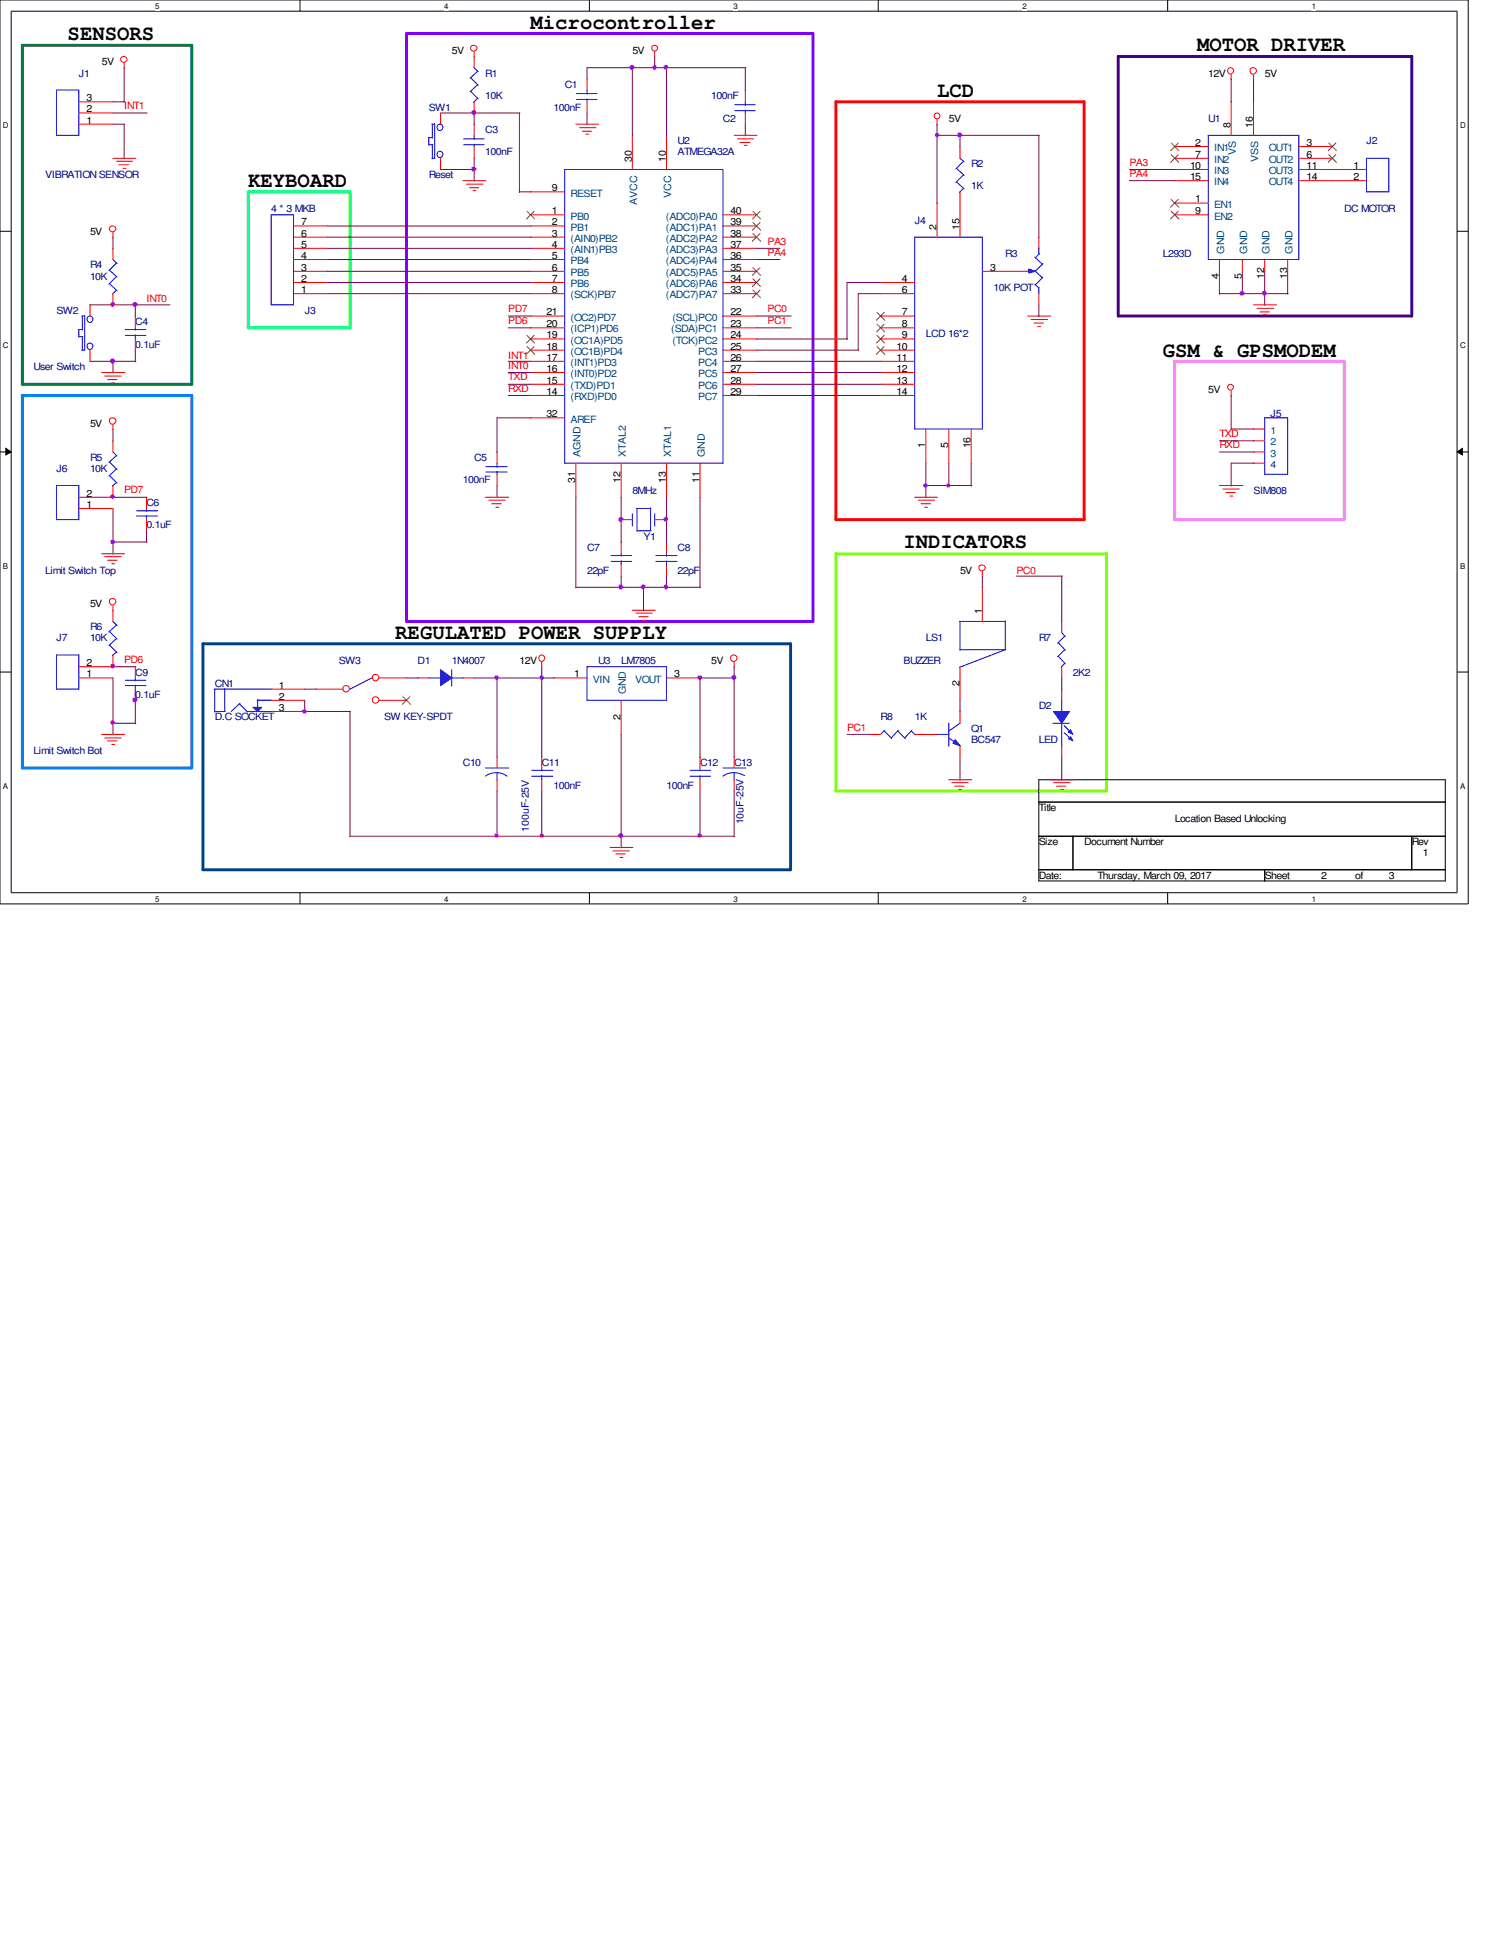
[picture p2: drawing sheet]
<svg xmlns="http://www.w3.org/2000/svg" width="216mm" height="279mm" viewBox="0 0 216 279" stroke-linecap="round" stroke-linejoin="round" font-family="sans-serif">
<path d="M0 0h211.3v130h-211.3zM1.6 1.6h208.1v126.8h-208.1z" fill="none" stroke="#000" stroke-width=".14"/>
<g fill="#fff">
<path d="M22.4 .3h.5v1.2h-.5z"/>
<path d="M22.4 128.7h.5v1.3h-.5z"/>
</g>
<path d="M43.2 0v1.6M43.2 128.4v1.6" fill="none" stroke="#000" stroke-width=".14"/>
<g fill="#fff">
<path d="M63.9 .3h.6v1.2h-.6z"/>
<path d="M63.9 128.7h.6v1.3h-.6z"/>
</g>
<path d="M84.8 0v1.6M84.8 128.4v1.6" fill="none" stroke="#000" stroke-width=".14"/>
<g fill="#fff">
<path d="M105.6 .3h.6v1.2h-.6z"/>
<path d="M105.6 128.7h.6v1.3h-.6z"/>
</g>
<path d="M126.4 0v1.6M126.4 128.4v1.6" fill="none" stroke="#000" stroke-width=".14"/>
<g fill="#fff">
<path d="M147.2 .3h.5v1.2h-.5z"/>
<path d="M147.2 128.7h.5v1.3h-.5z"/>
</g>
<path d="M168.1 0v1.6M168.1 128.4v1.6" fill="none" stroke="#000" stroke-width=".14"/>
<g fill="#fff">
<path d="M188.8 .3h.6v1.2h-.6z"/>
<path d="M188.8 128.7h.6v1.3h-.6z"/>
<path d="M.4 17.4h.8v1.3h-.8z"/>
<path d="M210.1 17.4h.8v1.3h-.8z"/>
<path d="M.4 49.1h.8v1.3h-.8z"/>
<path d="M210.1 49.1h.8v1.3h-.8z"/>
</g>
<path d="M0 33.3h1.6M209.7 33.3h1.6" fill="none" stroke="#000" stroke-width=".14"/>
<g fill="#fff">
<path d="M.4 80.9h.7v1.2h-.7z"/>
<path d="M210.1 80.9h.7v1.2h-.7z"/>
</g>
<path d="M0 65h1.6M.8 64.5l.8 .5-.8 .4zM209.7 65l.8-.5v.9zM209.7 65h1.6" fill="none" stroke="#000" stroke-width=".14"/>
<path d="M.8 64.5l.8 .5-.8 .4zM209.7 65l.8-.5v.9z" fill="#000"/>
<g fill="#fff">
<path d="M.4 112.5h.6v1.3h-.6z"/>
<path d="M210.1 112.5h.6v1.3h-.6z"/>
</g>
<path d="M0 96.7h1.6M209.7 96.7h1.6M149.5 112.2h58.5v14.5h-58.5zM149.5 115.4h58.5M149.5 120.3h58.5M149.5 125.1h58.5M154.4 120.3v4.8M182 125.1v1.6M203.2 120.3v4.8" fill="none" stroke="#000" stroke-width=".14"/>
<path d="M58.5 4.8h58.5v84.6h-58.5z" fill="none" stroke="#8000ff" stroke-width=".42"/>
<path d="M120.3 14.6h35.7v60.2h-35.7z" fill="none" stroke="#f00" stroke-width=".42"/>
<path d="M161 8.1h42.2v37.4h-42.2z" fill="none" stroke="#400080" stroke-width=".42"/>
<path d="M169.1 52h24.4v22.8h-24.4z" fill="none" stroke="#ff80ff" stroke-width=".42"/>
<path d="M120.3 79.7h39v34.1h-39z" fill="none" stroke="#80ff00" stroke-width=".42"/>
<path d="M3.2 6.5h24.4v48.8h-24.4z" fill="none" stroke="#008040" stroke-width=".42"/>
<path d="M3.2 56.9h24.4v53.6h-24.4z" fill="none" stroke="#0080ff" stroke-width=".42"/>
<path d="M35.7 27.6h14.7v19.6h-14.7z" fill="none" stroke="#00ff80" stroke-width=".42"/>
<path d="M29.2 92.6h84.6v32.5h-84.6z" fill="none" stroke="#004080" stroke-width=".42"/>
<g fill="none" stroke="#f00" stroke-width=".14">
<path d="M17.9 9.1v.7M63.4 16.3v1.6M68.2 7.5v.7M82.9 17.9h3.3M83.4 18.4h2.4M83.8 18.9h1.4M84.3 19.3h.5M91 19.5v4.9M94.2 7.5v.7M95.9 19.5v4.9M105.7 19.5h3.3M106.2 20h2.3"/>
<path d="M134.9 17.2v.7M177.2 10.8v.6M177.2 14.6v4.9M180.4 10.8v.6M180.4 14.6v4.9M16.3 33.4v.8M16.3 22.8h3.3M16.8 23.2h2.2M17.1 23.7h1.4M17.7 24.2h.4M42.2 32.5h5M42.2 34.1h5"/>
<path d="M42.2 35.7h5M42.2 37.3h5M42.2 39h5M63.4 22.8v1.6M66.6 26h3.3M67.1 26.5h2.4M67.6 27h1.3M68.1 27.4h.4M76.4 27.6h4.9M76.4 30.9h4.9M76.4 32.5h4.9M76.4 34.1h4.9"/>
<path d="M76.4 35.7h4.9M76.4 37.3h4.9M76.4 39h4.9M104.1 30.9h4.8M104.1 32.5h4.8M104.1 34.1h4.8M104.1 35.7h4.8M104.1 37.3h4.8M104.1 39h4.8M106.5 20.5h1.4M107.1 20.9h.4M138.2 21.1v1.7"/>
<path d="M138.2 27.6v1.6M169.1 22.8h4.8M169.1 26h4.8M169.1 30.9h4.8M169.1 24.4h4.8M169.1 21.1h4.8M169.1 29.2h4.8M175.5 37.3v1.7M178.8 37.3v1.7M182 37.3v1.7M185.3 37.3v1.7M186.9 22.8h4.9"/>
<path d="M186.9 26h9.8M186.9 24.4h9.8M186.9 21.1h4.9M13 43.9v1.6M13 50.4v1.6M14.6 53.6h3.3M15.1 54.1h2.3M15.5 54.6h1.3M16.1 55.1h.4M19.5 45.5v1.7M19.5 48.8v1.6M42.2 40.6h5"/>
<path d="M42.2 42.2h5M76.4 53.6h4.9M76.4 45.5h4.9M76.4 56.9h4.9M76.4 55.3h4.9M76.4 52h4.9M76.4 50.4h4.9M76.4 48.8h4.9M76.4 47.2h4.9M76.4 40.6h4.9M76.4 42.2h4.9M104.1 53.6h4.8"/>
<path d="M104.1 45.5h4.8M104.1 56.9h4.8M104.1 55.3h4.8M104.1 52h4.8M104.1 50.4h4.8M104.1 48.8h4.8M104.1 47.2h4.8M104.1 40.6h4.8M104.1 42.2h4.8M147.9 45.5h3.3M148.4 46h2.4M148.8 46.5h1.4"/>
<path d="M149.4 47h.4M177.2 56.2v.8M180.4 43.9h3.3M180.9 44.4h2.4M181.4 44.9h1.3M181.9 45.3h.4M11.3 71.5h5M11.3 73.2h5M14.6 79.7h3.3M16.3 61.1v.7M69.8 71.5h3.4M70.4 72h2.3"/>
<path d="M70.8 72.5h1.3M71.4 73h.4M76.4 60.1h4.9M82.9 66.6v4.9M89.4 66.6v4.9M89.4 78v1.7M95.9 66.6v4.9M100.8 66.6v4.9M131.7 71.5h3.3M132.2 72h2.3M132.6 72.5h1.3M133.1 73h.4"/>
<path d="M175.5 69.9h3.4M176 70.4h2.4M176.4 70.9h1.4M177 71.4h.5M15.1 80.1h2.3M15.5 80.6h1.3M16.1 81.1h.4M16.3 87.1v.8M45.5 99.1h3.9M54.6 97.5h3.9M78 95.3v.7M89.4 81.3v1.6"/>
<path d="M91 87.8h3.3M91.5 88.2h2.4M91.9 88.7h1.4M92.5 89.2h.4M105.7 95.3v.7M141.4 82.2v.8M152.8 89.4v1.6M152.8 95.9v1.6M14.6 105.7h3.3M15.1 106.2h2.3M15.5 106.6h1.3M16.1 107.1h.4"/>
<path d="M54.6 100.8h3.9M71.5 108.9v1.6M71.5 112.2v1.6M78 108.9v1.6M78 112.2v1.6M100.8 108.9v1.6M100.8 112.2v1.6M125.1 105.7h1.6M131.7 105.7h1.6M136.6 112.2h3.3M137 112.6h2.4M137.4 113.1h1.4"/>
<path d="M138 113.6h.4M151.1 112.2h3.4M151.6 112.6h2.4M152.1 113.1h1.3M152.7 113.6h.4M87.8 121.9h3.3M88.2 122.4h2.4M88.6 122.9h1.4M89.2 123.4h.5"/>
<circle cx="17.8" cy="8.5" r=".45"/>
<circle cx="68.2" cy="6.9" r=".45"/>
<circle cx="94.2" cy="6.9" r=".42"/>
<circle cx="134.9" cy="16.7" r=".42"/>
<circle cx="177.1" cy="10.2" r=".45"/>
<circle cx="180.4" cy="10.2" r=".48"/>
<circle cx="16.2" cy="32.9" r=".45"/>
<circle cx="177.1" cy="55.7" r=".42"/>
<circle cx="16.2" cy="60.6" r=".48"/>
<circle cx="16.2" cy="86.6" r=".48"/>
<circle cx="49.8" cy="99.1" r=".48"/>
<circle cx="54.1" cy="97.5" r=".48"/>
<circle cx="78" cy="94.7" r=".45"/>
<circle cx="105.6" cy="94.7" r=".48"/>
<circle cx="141.4" cy="81.7" r=".45"/>
<circle cx="54.1" cy="100.7" r=".48"/>
</g>
<g fill="none" stroke="#00f" stroke-width=".14">
<path d="M61.6 19.8h.6M61.7 19.8v1.1M62.1 17.9h.5M62.2 17.9v2M62.6 17.8v5h-.5M173.9 19.5h13v17.8h-13zM39 30.9h3.2v13h-3.2zM61.7 20.8h.6M62.2 20.8v2.1M81.3 24.4h22.8v42.2h-22.8zM137.7 24.2l1.1 1M137.7 26.2l1.1 1"/>
<path d="M138.2 22.8l.6 .5M138.7 23.2l-1.1 1.1M138.7 25.1l-1.1 1.1M138.7 27.1l-.6 .6M196.7 22.8h3.2v4.8h-3.2zM11.3 47.4h.6M11.3 47.4v1.1M11.3 48.4h.6M11.8 45.5h.4M11.9 45.5v2M11.9 48.4v2.1M12.2 45.4v5h-.4"/>
<path d="M18 47.4h3M18 48.3h3M19.5 47.2v.3M19.5 48.2v.6M8.1 69.9h3.2v4.9h-3.2zM88 79.9h2.9M89.4 79.7v.3M53.7 97.5l-3.3 1.6M61.7 97.5h1.8M65 96.4v2.3M65 97.5h1.7M88 80.8h2.9"/>
<path d="M89.4 80.7v.6M152.3 92.5l1 1.1M152.3 94.4l1 1.1M152.8 91l.5 .6M153.2 91.5l-1 1M153.2 93.5l-1 1M153.2 95.4l-.5 .6M69.8 111.7a2.67 2.67 0 0 1 3.2 0M69.8 110.5h3.4M71.5 111.2v1.1M76.5 111.7h3.1M76.5 110.8h3.1"/>
<path d="M78 110.5v.4M78 111.6v.6M99.3 111.7h3M99.3 110.8h3M100.8 110.5v.4M100.8 111.6v.6M127.3 105.2l1.1 1.1M127.3 105.1l-.6 .6M129.2 105.2l1.1 1.1M129.3 105.1l-1 1.1M131.1 105.2l.6 .5M131.2 105.1l-1 1.1"/>
<circle cx="63.3" cy="18.3" r=".45"/>
<circle cx="63.3" cy="22.2" r=".45"/>
<circle cx="12.9" cy="49.8" r=".45"/>
<circle cx="12.9" cy="45.9" r=".45"/>
</g>
<g fill="none" stroke="#804000" stroke-width=".14">
<path d="M75.9 30.4l1.1 1.1M76.9 30.4l-1.1 1.1M108.4 30.4l1.1 1.1M108.4 32l1.1 1.1M108.4 33.6l1.1 1.1M108.4 38.5l1.1 1.1M109.4 30.4l-1.1 1.1M109.4 32l-1.1 1.1M109.4 33.6l-1.1 1.1M109.4 38.5l-1.1 1.1M168.6 20.6l1.1 1.1M168.6 22.3l1.1 1.1"/>
<path d="M168.6 28.7l1.1 1.1M168.6 30.4l1.1 1.1M169.6 20.6l-1.1 1.1M169.6 22.3l-1.1 1.1M169.6 28.7l-1.1 1.1M169.6 30.4l-1.1 1.1M191.3 20.6l1.1 1.1M191.3 22.3l1.1 1.1M192.3 20.6l-1.1 1.1M192.3 22.3l-1.1 1.1M75.9 49.9l1.1 1.1M75.9 48.3l1.1 1.1"/>
<path d="M76.9 49.9l-1.1 1.1M76.9 48.3l-1.1 1.1M108.4 40.1l1.1 1.1M108.4 41.7l1.1 1.1M109.4 40.1l-1.1 1.1M109.4 41.7l-1.1 1.1M58 100.2l1.1 1.1M59 100.2l-1.1 1.1"/>
</g>
<path d="M63.4 96.4l1.6 1.1-1.6 1.1z" fill-rule="evenodd" fill="#00f"/>
<g fill="none" stroke="#00f" stroke-width=".14">
<path d="M8.1 13h3.2v6.5h-3.2zM83 13.5h2.9M83 14.3h2.9M84.5 13v.5M84.5 14.2v.4M105.7 15.1h3M105.7 15.9h3M107.3 14.6v.6M107.3 15.8v.5M15.7 38.9l1.1 1M16.3 37.3l.5 .6M16.8 37.8l-1.1 1.1"/>
<path d="M16.8 39.8l-1.1 1.1M131.7 34.1h9.7v27.6h-9.7zM15.7 40.8l1.1 1M16.8 41.7l-.6 .6M69.9 67.1h3.1M69.9 67.9h3.1M71.5 66.6v.6M71.5 67.8v.4M8.1 94.2h3.2v4.9h-3.2zM15.7 90.8l1.1 1.1M15.7 92.8l1.1 1.1M16.3 89.4l.5 .6"/>
<path d="M16.8 89.9l-1.1 1M16.8 91.9l-1.1 1M16.8 93.8l-.6 .5M63.4 96.4l1.6 1.1-1.6 1.1zM84.5 95.9h11.4v4.9h-11.4zM104.1 110.5h3.3M105.7 111.2v1.1M107.2 111.6a2.87 2.87 0 0 0-3.1 .1M151.6 104.1h2.3M152.8 100.8v1.6M152.8 104.1v3.3"/>
</g>
<g fill="none" stroke="#f00" stroke-width=".14">
<path d="M11.3 17.9h5M11.3 16.3h5M11.3 14.6h5M84.5 11.3v1.7M84.5 14.6v1.7M107.3 13v1.6M107.3 16.3v1.6M16.3 35.7v1.6M134.9 29.2v4.9M138.2 29.2v4.9M141.4 39h4.9M16.3 42.2v1.7"/>
<path d="M126.7 40.6h5M126.7 42.2h5M126.7 45.5h5M126.7 47.2h5M126.7 48.8h5M126.7 50.4h5M126.7 52h5M126.7 53.6h5M126.7 55.3h5M126.7 56.9h5M71.5 65v1.6M71.5 68.2v1.7"/>
<path d="M133.3 61.7v4.9M136.6 61.7v4.9M139.8 61.7v4.9M11.3 97.5h5M16.3 87.8v1.6M16.3 94.2v1.7h-5M60.1 97.5h1.6M66.6 97.5h1.6M79.7 97.5h4.8M95.9 97.5h4.9M89.4 100.8v4.9M105.7 108.9v1.6"/>
<path d="M105.7 112.2v1.6"/>
</g>
<path d="M126.2 45l1.1 1.1M126.2 46.7l1.1 1.1M126.2 48.3l1.1 1.1M126.2 49.9l1.1 1.1M127.3 45l-1.1 1.1M127.3 46.7l-1.1 1.1M127.3 48.3l-1.1 1.1M127.3 49.9l-1.1 1.1" fill="none" stroke="#804000" stroke-width=".14"/>
<path d="M151.6 102.4h2.3l-1.1 1.7z" fill-rule="evenodd" fill="#00f"/>
<path d="M151.6 102.4h2.3l-1.1 1.7z" fill="none" stroke="#00f" stroke-width=".14"/>
<path d="M153.8 106.3l.3-.3 .3 .6z" fill-rule="evenodd" fill="#00f"/>
<path d="M153.8 106.3l.3-.3 .3 .6z" fill="none" stroke="#00f" stroke-width=".14"/>
<path d="M154.1 105l.3 .7-.6-.4z" fill-rule="evenodd" fill="#00f"/>
<path d="M153.2 104.4l1.1 1.1M153.2 105.4l1.1 1M154.1 105l.3 .7-.6-.4z" fill="none" stroke="#00f" stroke-width=".14"/>
<path d="M152.8 99.1v1.7M152.8 107.3v1.6" fill="none" stroke="#f00" stroke-width=".14"/>
<path d="M36.4 101.8h1.3l-.6 .6z" fill="#00f"/>
<g fill="none" stroke="#00f" stroke-width=".14">
<path d="M67.7 11.2l1.1 1.1M67.7 13.1l1.1 1.1M68.2 9.7l.6 .6M68.7 10.2l-1.1 1.1M68.7 12.2l-1.1 1M68.7 14.1l-.5 .6M15.7 66.5l1.1 1.1M15.7 68.4l1.1 1.1M16.3 65l.5 .6M16.8 65.5l-1.1 1M16.8 67.5l-1.1 1M16.8 69.4l-.6 .5"/>
<path d="M91 73.9v1.8M91.6 73.2h2M91.7 73.2v3.3M91.7 76.4h2M93.6 73.1v3.3M94.2 73.9v1.8M94.4 79.9h3.1M95.9 79.7v.3M18 98.6h3M18 97.9h3M19.5 97.5v.5M19.5 98.6v.5"/>
<path d="M30.8 99.1h8.3M30.9 99.1v3.3M32.3 99.1v3.3M94.4 80.8h3.1M95.9 80.7v.6M138.1 89.4h6.6M138.2 89.4v4.2M138.2 93.5h6.6M144.7 89.3v4.2l-6.6 2.5M30.9 102.4h1.5M34.5 101.3l1.1 1.1M34.5 101.2l-1.2 1.2"/>
<path d="M35.6 102.4h3.5M36.4 101.8h1.3l-.6 .6zM37 100.8h2.1M37.1 100.7v1.1M134.8 105.7h1.8M136.6 106.2l1.7 1.2M136.6 104.1v3.3M138.2 104.1l-1.7 1.1"/>
</g>
<g fill="none" stroke="#f00" stroke-width=".14">
<path d="M68.2 8.1v1.6M68.2 14.6v1.7M16.3 63.4v1.6M16.3 69.9v1.6M89.4 74.8h1.6M94.2 74.8h1.7M95.9 78v1.7M19.5 95.9v1.6M19.5 99.1v1.7M39 99.1h4.9M95.9 81.3v1.6M138.2 95.9v4.9"/>
<path d="M141.4 84.5v4.9M39 102.4h4.9M39 100.8h4.9"/>
</g>
<path d="M137.5 106.4l.7 .9-1-.4z" fill="#00f"/>
<path d="M137.5 106.4l.7 .9-1-.4z" fill="none" stroke="#00f" stroke-width=".14"/>
<path d="M133.3 105.7h1.6M138.2 102.4v1.7M138.2 107.3v1.6" fill="none" stroke="#f00" stroke-width=".14"/>
<path d="M148.1 38.7l.9 .3-.9 .3z" fill="#00f"/>
<g fill="none" stroke="#00f" stroke-width=".14">
<path d="M66.7 20h3M68.2 19.5v.6M66.7 20.8h3M68.2 20.7v.4M147.8 39h.5M148.1 38.7l.9 .3-.9 .3zM148.9 38.9l1.1 1.1M148.9 37l1.1 1M149.5 35.6v1M149.6 36.5l-.6 .6M150.1 39.9l-1.1 1.1M150.1 37.9l-1.1 1.1"/>
<path d="M148.9 40.9l.6 .5M149.5 41.3v.9M19.6 74.3h3.1M19.6 73.5h3.1M21.1 73.2v.4M21.1 74.2v.6M182 60.1h3.3v8.1h-3.3z"/>
</g>
<path d="M68.2 17.9v1.6M68.2 21.1v1.7M146.3 39h1.6M149.5 34.1v1.6M149.5 42.2v1.7M21.1 71.5v1.7M21.1 74.8v1.6M180.4 61.7h1.6M180.4 63.4h1.6M180.4 65h1.6M180.4 66.6h1.6" fill="none" stroke="#f00" stroke-width=".14"/>
<g fill="none" stroke="#800040" stroke-width=".14">
<path d="M16.3 14.6h1.6M16.3 16.3h4.9M16.3 17.9h1.6M17.9 9.7v5M17.9 17.9v5M63.4 16.3h11.4M68.2 16.3v1.6M74.8 16.3v11.4M84.5 16.3v1.6M91 9.7v9.9M94.2 8.1v1.7M95.9 9.7v9.9"/>
<path d="M107.3 9.7v3.3M107.3 17.9v1.7M107.4 9.7h-22.9v1.7M134.9 19.5h14.7M134.9 17.9v11.4M138.2 19.5v1.7M149.5 19.5v14.7M177.2 11.3v3.4M180.4 11.3v3.4M16.3 34.1v1.7M47.1 39h29.3M47.2 32.5h29.3"/>
<path d="M47.2 34.1h29.3M47.2 35.7h29.3M47.2 37.3h29.3M63.4 24.4h4.9M68.2 22.8v3.3M74.8 27.6h1.7M108.9 35.7h3.4M108.9 37.3h3.4M162.6 24.4h6.6M162.6 26h6.6M175.5 39v3.3M178.8 39v3.3"/>
<path d="M182 39v4.9M185.3 39v3.3M13 52h6.6M13 43.9h11.5M16.3 52v1.7M19.5 43.9v1.7M19.5 50.4v1.7M47.2 42.2h29.3M47.2 40.6h29.3M73.2 52h3.3M73.2 45.5h3.3M73.2 55.3h3.3"/>
<path d="M73.2 53.6h3.3M73.2 56.9h3.3M73.2 47.2h3.3M108.9 52h17.9M108.9 45.5h5M108.9 55.3h17.9M108.9 53.6h17.9M108.9 56.9h17.9M108.9 47.2h5M108.9 50.4h14.7M108.9 48.8h13.1M126.8 42.2h-3.3v8.3"/>
<path d="M126.8 40.6h-4.9v8.3M149.5 43.9v1.7M175.5 42.2h9.9M177.2 56.9v4.9M16.3 61.7v1.8M16.3 73.2v6.6M16.3 78h4.9M16.3 71.5h4.9M21.1 76.4v1.7M71.5 69.9v1.7M76.5 60.1h-5v5M82.9 71.5v13.1"/>
<path d="M89.4 71.5v6.6M95.9 71.5v6.6M100.8 71.5v13.1M133.3 66.6v5M133.3 69.9h6.6M136.6 66.6v3.3M139.8 66.6v3.3M175.5 63.4h5M175.5 65h5M177.2 61.7h3.3M180.5 66.6h-3.3v3.3M16.3 97.5v8.2"/>
<path d="M16.3 95.9h3.3M19.5 99.1v5M43.9 99.1h1.7M58.5 97.5h1.7M68.2 97.5h11.6M71.5 97.5v11.5M78 95.9v13.1M82.9 84.5h17.9M89.4 82.9v1.7M92.6 84.5v3.4M95.9 82.9v1.7M105.7 95.9v13.1"/>
<path d="M105.7 97.5h-4.9v11.5M141.4 82.9v1.7M146.3 82.9h6.6M152.8 82.9v6.6M152.8 97.5v1.7M16.3 104.1h3.3M43.9 100.8v1.6M43.9 102.4h6.6M50.4 102.4v18M71.5 113.8v6.6M78 113.8v6.6M89.4 105.7v16.3"/>
<path d="M100.8 113.8v6.6M105.7 113.8v6.6M121.9 105.7h3.3M138.2 100.8v1.6M138.2 108.9v3.4M152.8 108.9v3.4M50.4 120.3h55.3"/>
</g>
<circle cx="16.2" cy="104" r=".28" fill="#f0f"/>
<circle cx="16.2" cy="104" r=".28" fill="none" stroke="#f0f" stroke-width=".14"/>
<circle cx="43.8" cy="102.4" r=".28" fill="#f0f"/>
<circle cx="43.8" cy="102.4" r=".28" fill="none" stroke="#f0f" stroke-width=".14"/>
<circle cx="138.1" cy="19.4" r=".31" fill="#f0f"/>
<circle cx="138.1" cy="19.4" r=".31" fill="none" stroke="#f0f" stroke-width=".14"/>
<path d="M77.8 120.1l.2-.1 .2 .2-.2 .3-.2-.1z" fill-rule="evenodd" fill="#f0f"/>
<path d="M77.8 120.1l.2-.1 .2 .2-.2 .3-.2-.1z" fill="none" stroke="#f0f" stroke-width=".14"/>
<circle cx="16.2" cy="78" r=".28" fill="#f0f"/>
<circle cx="16.2" cy="78" r=".28" fill="none" stroke="#f0f" stroke-width=".14"/>
<circle cx="89.4" cy="120.2" r=".28" fill="#f0f"/>
<circle cx="89.4" cy="120.2" r=".28" fill="none" stroke="#f0f" stroke-width=".14"/>
<circle cx="100.7" cy="120.2" r=".28" fill="#f0f"/>
<circle cx="100.7" cy="120.2" r=".28" fill="none" stroke="#f0f" stroke-width=".14"/>
<circle cx="105.6" cy="97.5" r=".31" fill="#f0f"/>
<circle cx="105.6" cy="97.5" r=".31" fill="none" stroke="#f0f" stroke-width=".14"/>
<circle cx="19.4" cy="100.7" r=".31" fill="#f0f"/>
<circle cx="19.4" cy="100.7" r=".31" fill="none" stroke="#f0f" stroke-width=".14"/>
<circle cx="71.4" cy="97.5" r=".28" fill="#f0f"/>
<circle cx="71.4" cy="97.5" r=".28" fill="none" stroke="#f0f" stroke-width=".14"/>
<circle cx="78" cy="97.5" r=".28" fill="#f0f"/>
<circle cx="78" cy="97.5" r=".28" fill="none" stroke="#f0f" stroke-width=".14"/>
<circle cx="178.8" cy="42.2" r=".31" fill="#f0f"/>
<circle cx="178.8" cy="42.2" r=".31" fill="none" stroke="#f0f" stroke-width=".14"/>
<circle cx="100.7" cy="97.5" r=".31" fill="#f0f"/>
<circle cx="100.7" cy="97.5" r=".31" fill="none" stroke="#f0f" stroke-width=".14"/>
<circle cx="182" cy="42.2" r=".31" fill="#f0f"/>
<circle cx="182" cy="42.2" r=".31" fill="none" stroke="#f0f" stroke-width=".14"/>
<circle cx="16.2" cy="95.9" r=".28" fill="#f0f"/>
<circle cx="16.2" cy="95.9" r=".28" fill="none" stroke="#f0f" stroke-width=".14"/>
<path d="M71.2 120.1l.3-.1 .2 .2-.2 .3-.2-.1z" fill-rule="evenodd" fill="#f0f"/>
<path d="M71.2 120.1l.3-.1 .2 .2-.2 .3-.2-.1z" fill="none" stroke="#f0f" stroke-width=".14"/>
<circle cx="16.2" cy="51.9" r=".31" fill="#f0f"/>
<circle cx="16.2" cy="51.9" r=".31" fill="none" stroke="#f0f" stroke-width=".14"/>
<circle cx="16.2" cy="71.5" r=".28" fill="#f0f"/>
<circle cx="16.2" cy="71.5" r=".28" fill="none" stroke="#f0f" stroke-width=".14"/>
<circle cx="89.4" cy="120.2" r=".28" fill="#f0f"/>
<circle cx="89.4" cy="120.2" r=".28" fill="none" stroke="#f0f" stroke-width=".14"/>
<circle cx="134.8" cy="19.4" r=".28" fill="#f0f"/>
<circle cx="134.8" cy="19.4" r=".28" fill="none" stroke="#f0f" stroke-width=".14"/>
<circle cx="133.2" cy="69.9" r=".28" fill="#f0f"/>
<circle cx="133.2" cy="69.9" r=".28" fill="none" stroke="#f0f" stroke-width=".14"/>
<path d="M136.3 69.7l.2-.1 .2 .3-.2 .2-.2-.1z" fill-rule="evenodd" fill="#f0f"/>
<path d="M136.3 69.7l.2-.1 .2 .3-.2 .2-.2-.1z" fill="none" stroke="#f0f" stroke-width=".14"/>
<circle cx="95.8" cy="9.7" r=".28" fill="#f0f"/>
<circle cx="95.8" cy="9.7" r=".28" fill="none" stroke="#f0f" stroke-width=".14"/>
<circle cx="95.8" cy="84.4" r=".28" fill="#f0f"/>
<circle cx="95.8" cy="84.4" r=".28" fill="none" stroke="#f0f" stroke-width=".14"/>
<circle cx="89.4" cy="74.7" r=".31" fill="#f0f"/>
<circle cx="89.4" cy="74.7" r=".31" fill="none" stroke="#f0f" stroke-width=".14"/>
<circle cx="68.2" cy="16.2" r=".31" fill="#f0f"/>
<circle cx="68.2" cy="16.2" r=".31" fill="none" stroke="#f0f" stroke-width=".14"/>
<circle cx="95.8" cy="74.7" r=".28" fill="#f0f"/>
<circle cx="95.8" cy="74.7" r=".28" fill="none" stroke="#f0f" stroke-width=".14"/>
<circle cx="68.2" cy="24.3" r=".31" fill="#f0f"/>
<circle cx="68.2" cy="24.3" r=".31" fill="none" stroke="#f0f" stroke-width=".14"/>
<circle cx="89.4" cy="84.4" r=".31" fill="#f0f"/>
<circle cx="89.4" cy="84.4" r=".31" fill="none" stroke="#f0f" stroke-width=".14"/>
<circle cx="92.6" cy="84.4" r=".31" fill="#f0f"/>
<circle cx="92.6" cy="84.4" r=".31" fill="none" stroke="#f0f" stroke-width=".14"/>
<circle cx="91" cy="9.7" r=".31" fill="#f0f"/>
<circle cx="91" cy="9.7" r=".31" fill="none" stroke="#f0f" stroke-width=".14"/>
<circle cx="94.2" cy="9.7" r=".28" fill="#f0f"/>
<circle cx="94.2" cy="9.7" r=".28" fill="none" stroke="#f0f" stroke-width=".14"/>
<circle cx="16.2" cy="43.8" r=".31" fill="#f0f"/>
<circle cx="16.2" cy="43.8" r=".31" fill="none" stroke="#f0f" stroke-width=".14"/>
<circle cx="19.4" cy="43.8" r=".31" fill="#f0f"/>
<circle cx="19.4" cy="43.8" r=".31" fill="none" stroke="#f0f" stroke-width=".14"/>
<g font-size="3">
<text x="9.7" y="5.8">SENSORS</text>
<text x="76.4" y="4.1">Microcontroller</text>
<text x="172.3" y="7.4">MOTOR DRIVER</text>
<text x="134.9" y="13.9">LCD</text>
<text x="35.7" y="26.9">KEYBOARD</text>
<text x="167.4" y="51.3">GSM &amp; GPSMODEM</text>
<text x="130" y="78.9">INDICATORS</text>
<text x="56.9" y="91.9">REGULATED POWER SUPPLY</text>
</g>
<g font-size="1.4" fill="#000080">
<text x="11.3" y="11">J1</text>
<text x="69.9" y="11">R1</text>
<text x="61.7" y="15.9">SW1</text>
<text x="69.9" y="14.2">10K</text>
<text x="79.7" y="15.9">100nF</text>
<text x="81.3" y="12.6">C1</text>
<text x="102.4" y="14.2">100nF</text>
<text x="104.1" y="17.5">C2</text>
<text x="173.9" y="17.5">U1</text>
<text x="69.9" y="19.1">C3</text>
<text x="69.9" y="22.4">100nF</text>
<text x="97.5" y="20.7">U2</text>
<text x="97.5" y="22.4">ATMEGA32A</text>
<text x="196.7" y="20.7">J2</text>
<text x="6.5" y="25.7">VIBRATION SENSOR</text>
<text x="61.7" y="25.7">Reset</text>
<text x="139.8" y="24">R2</text>
<text x="139.8" y="27.3">1K</text>
<text x="39" y="30.5">4 * 3 MKB</text>
<text x="131.7" y="32.2">J4</text>
<text x="193.5" y="30.5">DC MOTOR</text>
<text x="13" y="38.6">R4</text>
<text x="13" y="40.3">10K</text>
<text x="143" y="41.9">10K POT</text>
<text x="144.7" y="37">R3</text>
<text x="167.4" y="37">L293D</text>
<text x="8.1" y="45.1">SW2</text>
<text x="19.5" y="46.7">C4</text>
<text x="43.9" y="45.1">J3</text>
<text x="4.8" y="53.3">User Switch</text>
<text x="19.5" y="50">0.1uF</text>
<text x="133.3" y="48.4">LCD 16*2</text>
<text x="182.9" y="59.9">J5</text>
<text x="8.1" y="67.9">J6</text>
<text x="13" y="66.3">R5</text>
<text x="13" y="67.9">10K</text>
<text x="66.6" y="69.5">100nF</text>
<text x="68.2" y="66.3">C5</text>
<text x="91" y="71.1">8MHz</text>
<text x="180.4" y="71.1">SIM808</text>
<text x="21.1" y="72.8">C6</text>
<text x="21.1" y="76">0.1uF</text>
<text x="92.6" y="77.6">Y1</text>
<text x="6.5" y="82.5">Limit Switch Top</text>
<text x="84.5" y="79.2">C7</text>
<text x="84.5" y="82.5">22pF</text>
<text x="97.5" y="79.2">C8</text>
<text x="97.5" y="82.5">22pF</text>
<text x="8.1" y="92.3">J7</text>
<text x="13" y="90.7">R6</text>
<text x="13" y="92.3">10K</text>
<text x="48.8" y="95.5">SW3</text>
<text x="60.1" y="95.5">D1</text>
<text x="65" y="95.5">1N4007</text>
<text x="86.1" y="95.5">U3</text>
<text x="89.4" y="95.5">LM7805</text>
<text x="130" y="95.5">BUZZER</text>
<text x="133.3" y="92.3">LS1</text>
<text x="149.5" y="92.3">R7</text>
<text x="19.5" y="97.2">C9</text>
<text x="19.5" y="100.4">0.1uF</text>
<text x="30.9" y="98.8">CN1</text>
<text x="154.4" y="97.2">2K2</text>
<text x="30.9" y="103.6">D.C SOCKET</text>
<text x="55.3" y="103.6">SW KEY-SPDT</text>
<text x="126.7" y="103.6">R8</text>
<text x="131.7" y="103.6">1K</text>
<text x="139.8" y="105.3">Q1</text>
<text x="139.8" y="106.9">BC547</text>
<text x="149.5" y="102">D2</text>
<text x="149.5" y="106.9">LED</text>
<text x="4.8" y="108.5">Limit Switch Bot</text>
<text x="66.6" y="110.2">C10</text>
<text x="78" y="110.2">C11</text>
<text x="79.7" y="113.5">100nF</text>
<text x="95.9" y="113.5">100nF</text>
<text x="100.8" y="110.2">C12</text>
<text x="105.7" y="110.2">C13</text>
<text x="76.1" y="119.6" transform="rotate(-90 76.1 119.6)">100uF-25V</text>
<text x="107" y="118.6" transform="rotate(-90 107 118.6)">10uF-25V</text>
</g>
<g font-size="1.4">
<text x="14.6" y="9.4">5V</text>
<text x="65" y="7.8">5V</text>
<text x="91" y="7.8">5V</text>
<text x="173.9" y="11">12V</text>
<text x="182" y="11">5V</text>
<text x="12.4" y="17.8">1</text>
<text x="12.4" y="16.2">2</text>
<text x="12.4" y="14.6">3</text>
<text x="136.6" y="17.5">5V</text>
<text x="90.9" y="23.3" transform="rotate(-90 90.9 23.3)">30</text>
<text x="95.8" y="23.3" transform="rotate(-90 95.8 23.3)">10</text>
<text x="172" y="21">2</text>
<text x="172" y="22.7">7</text>
<text x="177.1" y="18.4" transform="rotate(-90 177.1 18.4)">8</text>
<text x="180.3" y="18.4" transform="rotate(-90 180.3 18.4)">16</text>
<text x="188" y="21">3</text>
<text x="188" y="22.7">6</text>
<text x="79.4" y="27.5">9</text>
<text x="171.3" y="24.3">10</text>
<text x="171.3" y="25.9">15</text>
<text x="172" y="29.1">1</text>
<text x="188" y="24.3">11</text>
<text x="188" y="25.9">14</text>
<text x="194.8" y="24.3">1</text>
<text x="194.8" y="25.9">2</text>
<text x="13" y="33.8">5V</text>
<text x="43.3" y="35.6">5</text>
<text x="43.3" y="34">6</text>
<text x="43.3" y="32.4">7</text>
<text x="79.4" y="30.8">1</text>
<text x="79.4" y="32.4">2</text>
<text x="79.4" y="34">3</text>
<text x="79.4" y="35.6">4</text>
<text x="105.2" y="30.8">40</text>
<text x="105.2" y="32.4">39</text>
<text x="105.2" y="34">38</text>
<text x="105.2" y="35.6">37</text>
<text x="134.8" y="33" transform="rotate(-90 134.8 33)">2</text>
<text x="138.1" y="33" transform="rotate(-90 138.1 33)">15</text>
<text x="172" y="30.8">9</text>
<text x="43.3" y="40.6">2</text>
<text x="43.3" y="38.9">3</text>
<text x="43.3" y="37.3">4</text>
<text x="79.4" y="37.3">5</text>
<text x="79.4" y="38.9">6</text>
<text x="79.4" y="40.6">7</text>
<text x="105.2" y="37.3">36</text>
<text x="105.2" y="38.9">35</text>
<text x="105.2" y="40.6">34</text>
<text x="129.8" y="40.6">4</text>
<text x="142.5" y="38.9">3</text>
<text x="175.4" y="40.1" transform="rotate(-90 175.4 40.1)">4</text>
<text x="178.7" y="40.1" transform="rotate(-90 178.7 40.1)">5</text>
<text x="181.9" y="40.1" transform="rotate(-90 181.9 40.1)">12</text>
<text x="185.3" y="40.1" transform="rotate(-90 185.3 40.1)">13</text>
<text x="43.3" y="42.2">1</text>
<text x="78.7" y="47.1">20</text>
<text x="78.7" y="45.4">21</text>
<text x="79.4" y="42.2">8</text>
<text x="105.2" y="45.4">22</text>
<text x="105.2" y="47.1">23</text>
<text x="105.2" y="42.2">33</text>
<text x="129.8" y="42.2">6</text>
<text x="129.8" y="45.4">7</text>
<text x="129.8" y="47.1">8</text>
<text x="78.7" y="53.5">16</text>
<text x="78.7" y="51.9">17</text>
<text x="78.7" y="50.3">18</text>
<text x="78.7" y="48.7">19</text>
<text x="105.2" y="48.7">24</text>
<text x="105.2" y="50.3">25</text>
<text x="105.2" y="51.9">26</text>
<text x="105.2" y="53.5">27</text>
<text x="129" y="50.3">10</text>
<text x="129" y="51.9">11</text>
<text x="129" y="53.5">12</text>
<text x="129.8" y="48.7">9</text>
<text x="78.7" y="56.8">14</text>
<text x="78.7" y="55.2">15</text>
<text x="105.2" y="55.2">28</text>
<text x="105.2" y="56.8">29</text>
<text x="129" y="55.2">13</text>
<text x="129" y="56.8">14</text>
<text x="173.9" y="56.6">5V</text>
<text x="13" y="61.4">5V</text>
<text x="78.7" y="60">32</text>
<text x="133.2" y="64.5" transform="rotate(-90 133.2 64.5)">1</text>
<text x="136.5" y="64.5" transform="rotate(-90 136.5 64.5)">5</text>
<text x="139.7" y="64.5" transform="rotate(-90 139.7 64.5)">16</text>
<text x="12.4" y="71.5">2</text>
<text x="82.8" y="69.4" transform="rotate(-90 82.8 69.4)">31</text>
<text x="89.3" y="69.4" transform="rotate(-90 89.3 69.4)">12</text>
<text x="95.8" y="69.4" transform="rotate(-90 95.8 69.4)">13</text>
<text x="100.7" y="69.4" transform="rotate(-90 100.7 69.4)">11</text>
<text x="12.4" y="73.1">1</text>
<text x="138.2" y="82.5">5V</text>
<text x="13" y="87.4">5V</text>
<text x="141.3" y="88.3" transform="rotate(-90 141.3 88.3)">1</text>
<text x="12.4" y="95.8">2</text>
<text x="74.8" y="95.5">12V</text>
<text x="102.4" y="95.5">5V</text>
<text x="12.4" y="97.5">1</text>
<text x="40.1" y="100.7">2</text>
<text x="40.1" y="99.1">1</text>
<text x="82.6" y="97.5">1</text>
<text x="97" y="97.5">3</text>
<text x="138.1" y="98.7" transform="rotate(-90 138.1 98.7)">2</text>
<text x="40.1" y="102.3">3</text>
<text x="89.3" y="103.5" transform="rotate(-90 89.3 103.5)">2</text>
<text x="149.5" y="116.7">Title</text>
<text x="169.1" y="118.3">Location Based Unlocking</text>
<text x="149.5" y="121.6">Size</text>
<text x="156" y="121.6">Document Number</text>
<text x="203.2" y="121.6">Rev</text>
<text x="204.8" y="123.2">1</text>
<text x="149.5" y="126.4">Date:</text>
<text x="158" y="126.4">Thursday, March 09, 2017</text>
<text x="182" y="126.4">Sheet</text>
<text x="190.2" y="126.4">2</text>
<text x="195.1" y="126.4">of</text>
<text x="199.9" y="126.4">3</text>
</g>
<g font-size="1.4" fill="#f00">
<text x="17.9" y="15.7">INT1</text>
<text x="162.6" y="23.9">PA3</text>
<text x="162.6" y="25.5">PA4</text>
<text x="110.5" y="35.2">PA3</text>
<text x="110.5" y="36.8">PA4</text>
<text x="21.1" y="43.5">INT0</text>
<text x="73.2" y="45">PD7</text>
<text x="73.2" y="46.6">PD6</text>
<text x="110.5" y="45">PC0</text>
<text x="110.5" y="46.6">PC1</text>
<text x="73.2" y="53.1">INT0</text>
<text x="73.2" y="51.6">INT1</text>
<text x="73.2" y="54.7">TXD</text>
<text x="73.2" y="56.4">RXD</text>
<text x="175.5" y="62.8">TXD</text>
<text x="175.5" y="64.5">RXD</text>
<text x="17.9" y="71">PD7</text>
<text x="146.3" y="82.5">PC0</text>
<text x="17.9" y="95.3">PD6</text>
<text x="121.9" y="105.2">PC1</text>
</g>
<g font-size="1.4" fill="#004080">
<text x="174.8" y="21.8">IN1</text>
<text x="174.8" y="23.5">IN2</text>
<text x="177.9" y="22.4" transform="rotate(-90 177.9 22.4)">VS</text>
<text x="181.1" y="23.4" transform="rotate(-90 181.1 23.4)">VSS</text>
<text x="182.6" y="21.8">OUT1</text>
<text x="182.6" y="23.5">OUT2</text>
<text x="82.1" y="28.3">RESET</text>
<text x="91.7" y="29.5" transform="rotate(-90 91.7 29.5)">AVCC</text>
<text x="96.6" y="28.4" transform="rotate(-90 96.6 28.4)">VCC</text>
<text x="174.8" y="25.1">IN3</text>
<text x="174.8" y="26.7">IN4</text>
<text x="174.8" y="29.9">EN1</text>
<text x="182.6" y="25.1">OUT3</text>
<text x="182.6" y="26.7">OUT4</text>
<text x="82.1" y="31.6">PB0</text>
<text x="82.1" y="33.2">PB1</text>
<text x="82.1" y="34.8">(AIN0)PB2</text>
<text x="95.8" y="31.6">(ADC0)PA0</text>
<text x="95.8" y="33.2">(ADC1)PA1</text>
<text x="95.8" y="34.8">(ADC2)PA2</text>
<text x="174.8" y="31.6">EN2</text>
<text x="82.1" y="36.4">(AIN1)PB3</text>
<text x="82.1" y="38">PB4</text>
<text x="82.1" y="39.7">PB5</text>
<text x="82.1" y="41.3">PB6</text>
<text x="95.8" y="36.4">(ADC3)PA3</text>
<text x="95.8" y="38">(ADC4)PA4</text>
<text x="95.8" y="39.7">(ADC5)PA5</text>
<text x="95.8" y="41.3">(ADC6)PA6</text>
<text x="176.2" y="36.5" transform="rotate(-90 176.2 36.5)">GND</text>
<text x="179.5" y="36.5" transform="rotate(-90 179.5 36.5)">GND</text>
<text x="182.7" y="36.5" transform="rotate(-90 182.7 36.5)">GND</text>
<text x="186" y="36.5" transform="rotate(-90 186 36.5)">GND</text>
<text x="82.1" y="47.8">(ICP1)PD6</text>
<text x="82.1" y="46.1">(OC2)PD7</text>
<text x="82.1" y="42.9">(SCK)PB7</text>
<text x="95.8" y="42.9">(ADC7)PA7</text>
<text x="96.6" y="47.8">(SDA)PC1</text>
<text x="96.8" y="46.1">(SCL)PC0</text>
<text x="82.1" y="52.7">(INT1)PD3</text>
<text x="82.1" y="51.1">(OC1B)PD4</text>
<text x="82.1" y="49.4">(OC1A)PD5</text>
<text x="96.8" y="49.4">(TCK)PC2</text>
<text x="100.5" y="51.1">PC3</text>
<text x="100.5" y="52.7">PC4</text>
<text x="82.1" y="57.6">(RXD)PD0</text>
<text x="82.1" y="56">(TXD)PD1</text>
<text x="82.1" y="54.3">(INT0)PD2</text>
<text x="100.5" y="54.3">PC5</text>
<text x="100.5" y="56">PC6</text>
<text x="100.5" y="57.6">PC7</text>
<text x="82.1" y="60.8">AREF</text>
<text x="83.6" y="65.8" transform="rotate(-90 83.6 65.8)">AGND</text>
<text x="90.1" y="65.8" transform="rotate(-90 90.1 65.8)">XTAL2</text>
<text x="96.6" y="65.8" transform="rotate(-90 96.6 65.8)">XTAL1</text>
<text x="101.4" y="65.8" transform="rotate(-90 101.4 65.8)">GND</text>
<text x="182.9" y="62.4">1</text>
<text x="182.9" y="64.1">2</text>
<text x="182.9" y="65.7">3</text>
<text x="182.9" y="67.3">4</text>
<text x="85.3" y="98.2">VIN</text>
<text x="90.1" y="99.9" transform="rotate(-90 90.1 99.9)">GND</text>
<text x="91.4" y="98.2">VOUT</text>
</g>
<g font-size="1.1">
<text x="22.4" y="1.3">5</text>
<text x="63.9" y="1.3">4</text>
<text x="105.6" y="1.3">3</text>
<text x="147.2" y="1.3">2</text>
<text x="188.8" y="1.3">1</text>
<text x=".4" y="18.5">D</text>
<text x="210.1" y="18.5">D</text>
<text x=".4" y="50.1">C</text>
<text x="210.1" y="50.1">C</text>
<text x=".4" y="81.9">B</text>
<text x="210.1" y="81.9">B</text>
<text x=".4" y="113.5">A</text>
<text x="210.1" y="113.5">A</text>
<text x="22.4" y="129.7">5</text>
<text x="63.9" y="129.7">4</text>
<text x="105.6" y="129.7">3</text>
<text x="147.2" y="129.7">2</text>
<text x="188.8" y="129.7">1</text>
</g>
</svg>
